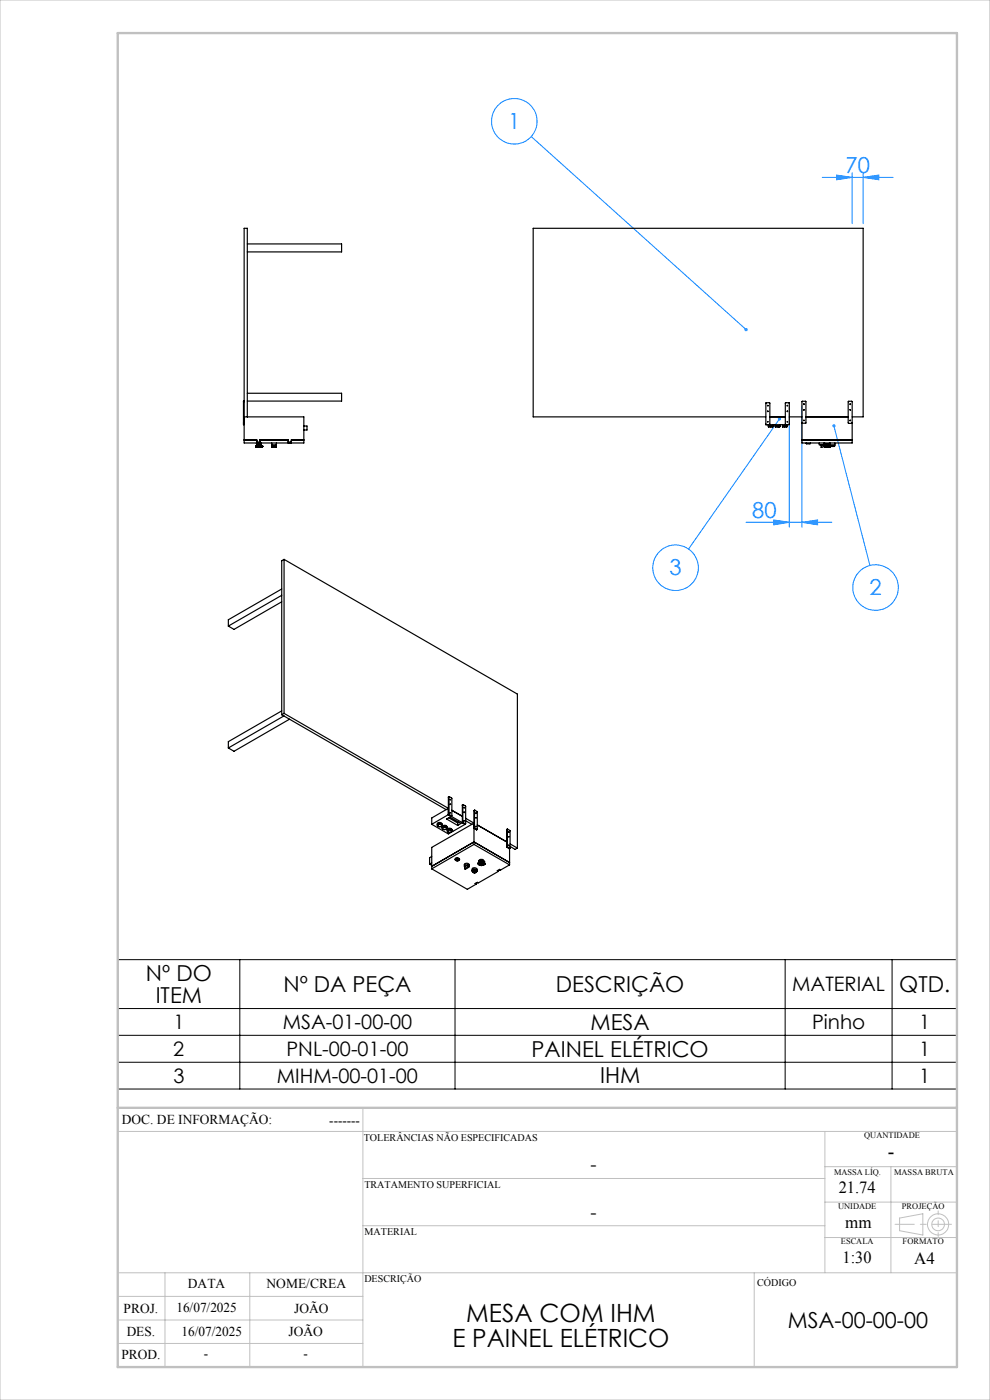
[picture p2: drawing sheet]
<svg xmlns="http://www.w3.org/2000/svg" width="210mm" height="297mm" viewBox="0 0 210 297" stroke-linecap="round" stroke-linejoin="round" font-family="sans-serif">
<g fill="none" stroke="#0080ff" stroke-width=".21">
<path d="M112.7 29l45.6 40.9M174.4 37.6h15M177.5 37.1l3.3 .5-3.3 .5zM180.8 36.7v10.7M183.1 37.6l3.3-.5v1zM183.1 36.7v10.7M165.3 88.9l-19.3 27.6M167.4 86.1v25.7M170.1 86.1v25.7M176.9 90.3l7.6 29.7M158.3 110.8h18.2M164.1 110.3l3.3 .5-3.3 .5z"/>
<path d="M170.1 110.8l3.3-.5v1z"/>
<circle cx="109.1" cy="25.7" r="4.8"/>
<circle cx="143.3" cy="120.4" r="4.8"/>
<circle cx="185.7" cy="124.6" r="4.8"/>
</g>
<g fill="none" stroke="#c0c0c0" stroke-width=".21">
<path d="M0 0h210v297h-210zM77 235v55M25 240h178M77 250h98M175 240v30M175 255h28M175 247.5h28M189 247.5v22.5M190.8 258.4l5-.9v4.5l-5-.9zM25 275h52M25 270h178M35 270v20"/>
<path d="M53 270v20M77 260h98M160 270v20M175 262.5h28M25 285h52M25 280h52"/>
<circle cx="199" cy="259.7" r="1.34"/>
<circle cx="199" cy="259.7" r="2.25"/>
</g>
<path d="M25 203.6h178.1v27.4h-178.1zM25 219.6h178.1M25 214h178.1M50.9 203.6v27.4M96.5 203.6v27.4M166.5 203.6v27.4M189.2 203.6v27.4M25 225.4h178.1" fill="none" stroke="#000" stroke-width=".21"/>
<path d="M201.8 259.7h-11.9" fill="none" stroke="#c0c0c0" stroke-width=".21" stroke-dasharray="15.2 1.3 1.3 1.3" stroke-dashoffset="11.2"/>
<path d="M199 256.9v5.4" fill="none" stroke="#c0c0c0" stroke-width=".21" stroke-dasharray="15.2 1.3 1.3 1.3" stroke-dashoffset="14.4"/>
<path d="M25 7h178v283h-178zM25 235h178" fill="none" stroke="#c0c0c0" stroke-width=".5"/>
<g fill="#0080ff">
<path d="M158 69.7a.35 .35 0 0 0 0 .5 .35 .35 0 0 0 .5 0l-.2-.3 .2 .3a.35 .35 0 0 0 0-.5 .35 .35 0 0 0-.5 0zM176.7 90.1a.34 .34 0 0 0 0 .5 .34 .34 0 0 0 .5-.2 .34 .34 0 0 0-.4-.4l.1 .3-.1-.3zM165.1 88.6a.35 .35 0 0 0 0 .5 .35 .35 0 0 0 .5 0 .35 .35 0 0 0-.1-.5l-.2 .3 .2-.3z"/>
<path d="M183.1 37.6l3.3-.5v1zM177.5 37.1l3.3 .5-3.3 .5z"/>
<path d="M170.1 110.8l3.3-.5v1zM164.1 110.3l3.3 .5-3.3 .5z"/>
</g>
<g fill="none" stroke="#000" stroke-width=".25">
<path d="M52.5 51.7h20v1.7h-20M51.6 85.1h.1M51.6 90l.2 .1M51.6 85.1v.1M51.6 89.7v.1M51.6 85.1h.2M51.6 89.8h.2M51.6 90h.2M51.6 85.2v4.5M51.6 89.8v.2M51.6 85.2h.2M51.6 89.7h.2"/>
<path d="M51.8 88.4h12.7v5.6h-12.7v-45.6h.7v40M51.8 93.3h2.7v.7M52.5 83.4h20v1.7h-20M54.3 94.8h.1M54.3 94.8h1.3M54.3 94.6h1.3M54.3 94.6h.1M54.3 94.6v.2M54.4 94.2h1M54.4 94v.2M54.4 94.2l.1 .1M54.4 94.8h.1"/>
<path d="M54.4 94.6h.1M54.4 94.6v.2M54.5 94.8h.1M54.5 94.6h.1M54.5 93.9h.6M54.5 94.6v.2M54.5 93.8h.6M54.5 94.3h.1M54.5 94.3h.8M54.5 94.4h.1M54.5 94.3v.5M54.6 94.8h.4"/>
<path d="M54.6 94.6h.4M54.6 94.8h.1M54.6 94.8h.2M54.6 94.6v.2M54.8 94.8h.1M55 94.8h.1M55 94.6h.1M55 94.6v.2M55.1 94.8h.1M55.1 94.6h.1M55.1 94.6v.2M55.1 94v-.7h6v.7"/>
<path d="M55.2 94.8h.3M55.2 94.6h.3M55.3 94.4v.2M55.3 94.3v.1h-.8M55.4 94.8h.1M55.4 94v.2M55.4 94.2l-.1 .1M55.5 94.8h.1M55.5 94.6h.1M55.5 94.6v.2M55.6 94.8h.1M55.6 94.6h.1"/>
<path d="M55.6 94.6v.2M57.6 94.4h1M57.6 94v.9h1v-.9M57.7 94.5l.1 .2M57.7 94.5h.9M57.7 94.4v.1M57.8 94.7h.1M58.6 94.5l-.1 .2h-.7M58.6 94.4v.1M61.1 93.9h.7M61.1 93.8h.7M64.5 90.4h.6v.8h-.6"/>
<path d="M64.5 93.3h-2.7v.7M162.5 90v.1M162.5 88.4h-49.4v-40h70v40h-2.3M163 90.5h.9M163 90.3h.9zM163 90.1v.4M163.2 90.1l.1-4.6h-.8v4.6h4.9v-4.7l-.8 .1 .1 4.6M163.3 88.4h3.3M163.9 90.1v.4M164.5 90.5h.9M164.5 90.3h.9zM164.5 90.1v.4"/>
<path d="M165.4 90.1v.4M166 90.5h.9M166 90.3h.9zM166 90.1v.4M166.9 90.1v.4M167 86l.1 .1zM167 87.2l.1 .1zM167.4 90v.1M167.4 88.4h2.7M170.1 89.7h.9l-.1-4.6-.8 .1v8.8h10.7v-8.8l-.8-.1-.1 4.6h.9M170.1 93.3h10.7M170.5 89.2h.1z"/>
<path d="M171 88.4h8.9M171 94.1h.9M171 94v.1M171.9 94v.1M173.8 94v.4h.4M174.2 94.4h.2M174.2 94.4v.5h.2v-.5M174.8 94.8h.1M174.8 94.6h1.3M174.8 94v.4h-.4M174.8 94.6h.1M174.8 94.6v.2"/>
<path d="M174.8 94.8h.7M174.9 94.8h.1M174.9 94.6h.1M174.9 94.6v.2M174.9 94.2h1M174.9 94.2l.1 .1M174.9 94v.2M174.9 94.8h.3M175 94.8h.1M175 94.8h.4M175 94.6h.4M175 94.6h.1"/>
<path d="M175 94.6v.2M175 94.3h.9M175 94.3v.1h.9M175 94.4v.2M175.2 94.8h.1M175.3 94.8h.1M175.4 94.8h.1M175.4 94.6h.1M175.4 94.6v.2M175.5 94.8h.6M175.5 94.8h.1M175.5 94.6h.1"/>
<path d="M175.5 94.6v.2M175.5 94.8h.4M175.5 94.6h.4M175.8 94.8h.1M175.9 94.3l-.1 .3M175.9 94.8h.1M175.9 94.6h.1M175.9 94.2v.1M175.9 94v.2M175.9 94.6v.2M176 94.6h.1M176 94.8h.1"/>
<path d="M176 94.6v.2M176 94.8h-.2M176.1 94.8h.1M176.1 94v.4h1M176.1 94.6v.2M176.1 94.5a.59 .59 0 0 0 .9 .2l.1-.2M176.1 94.5h1M176.1 94.4v.1M177.1 94v.5M60.3 118.7v32.6M60.3 118.7l49.4 28.5v32.7M60.3 118.7l-.5 .3v32.6"/>
<path d="M59.8 125l-11.4 6.5v1.3M59.8 126.3l-11.4 6.5M59.8 127.7l-10.2 5.8-1.2-.7M59.8 151.6l34.9 20.2M59.8 150.8l-11.4 6.5v1.4M60.3 151.3l34.8 20.2-3.5 2v1.4M60.3 151.3l-.5 .3M60.3 151.9l-11.9 6.8M61.4 152.6l-11.8 6.8-1.2-.7M91.6 174.9l3.5 2 3.6-2M92.8 175.1l.3 .3 .5-.1 .1-.2M92.8 175.1h.1"/>
<path d="M92.8 175.1v-.3a.54 .54 0 0 1 .9 0v.3M92.8 175.1a.54 .54 0 0 1 .9 0M92.8 175a.47 .47 0 0 1 .5-.2 .47 .47 0 0 1 .4 .4 .48 .48 0 0 1-.5 .2 .48 .48 0 0 1-.4-.4zM92.9 174.8l-.1 .1a.54 .54 0 0 1 .9 0 .55 .55 0 0 0-.8-.1zM93.8 175.7l.4 .3h.3l.3-.3M93.8 175.7v-.4a.59 .59 0 0 1 1 .1v.3M93.8 175.7a.57 .57 0 0 1 1 0M93.8 175.4v.1a.57 .57 0 0 1 1 0 .61 .61 0 0 0-1-.1zM93.9 175.5a.4 .4 0 0 1 .6-.1 .4 .4 0 0 1 .2 .5 .4 .4 0 0 1-.6 .1 .4 .4 0 0 1-.2-.5zM94.7 173.7l.7-.3 2.4 1.3-.7 .4zM94.8 175.7h.1M94.9 176.3l.3 .3h.5l.1-.3"/>
<path d="M94.9 176.3h.1M94.9 176.3v-.3a.54 .54 0 0 1 .9 0v.3M94.9 176.3a.54 .54 0 0 1 .9 0M94.9 176v.1a.54 .54 0 0 1 .9 0 .61 .61 0 0 0-.9-.1zM95 176.2a.41 .41 0 0 1 .5-.2 .41 .41 0 0 1 .2 .5 .41 .41 0 0 1-.5 .1 .41 .41 0 0 1-.2-.4zM95.1 172.8l-3.5 2.1M95.1 172.8l3.6 2.1M95.1 169.1v3.7M95.2 173.5l1.9 1.1M95.2 172.9l.4 .2M95.2 172.7l-.1 .1 .1 .1M95.2 172.7l.1 .1"/>
<path d="M95.2 169l.6 .4v3.7M95.2 169l-.1 .1M95.2 169v3.7M95.3 172.8l-.1 .1M95.3 172.8l.5 .3M95.5 170.6l.1 .1zM95.5 172.4l.1 .1zM95.5 169.6l.1 .1zM95.8 173.1h-.2M95.8 176.3h.1M95.8 171.9l2.3 1.3M97.1 174.6v.5"/>
<path d="M97.3 174.4l-.2 .2M98.1 174.4v.2M98.1 170.8v3.6M98.1 174.6l.5 .2M98.2 174.4v.1M98.2 174.4v-3.7l.6 .4v3.7l-.6-.3M98.2 170.7l-.1 .1M98.2 174.4h-.1M98.2 174.5l-.1 .1M98.4 171.3l.1 .1zM98.6 174.8h.1M98.7 174.8v.1"/>
<path d="M98.7 174.8h-.1M98.8 173.6l1.7 1-8.9 5.2v4.5M98.8 174.1l1.3 .8M100.5 179.1l-8.9 5.2M100.5 172v7.1M100.5 179.1l7.6 4.4M100.6 175.8l.5 .2M100.6 175.6v.2M100.6 175.6l.1 .1M100.6 171.9v3.7M100.6 171.9l-.1 .1M100.7 171.9l-.2 .1"/>
<path d="M100.7 171.9h-.1M100.7 171.9l.5 .3v3.8M100.7 175.7l-.1 .1M100.7 175.7l.5 .3M100.9 172.5l.1 .1zM100.9 173.5l.1 .1zM101.2 176h-.1M101.2 175l6.3 3.6M107.5 179.7l.1 .1M107.5 176v3.7M107.6 179.8l.4 .3M107.6 179.6l.1 .1"/>
<path d="M107.6 179.6l-.1 .1M107.6 175.9v3.7M107.6 175.9l-.1 .1M107.7 175.9h-.1M107.7 175.9l.5 .3v3.8l-.5-.3M107.7 179.7l-.1 .1M107.8 177.5l.1 .1zM107.9 179.3v.1zM108.2 180l-.2 .1M108.2 179l1.5 .9M108.2 179.6l1.1 .6 .4-.3M91.1 183.3l.5 .3"/>
<path d="M91.6 184.3l7.5 4.4 1.9-1.1M91.6 183.1l-.5 .2M91.6 181.7l-.5 .3v1.3M96.6 182.3a.47 .47 0 0 1 .4-.3 .47 .47 0 0 1 .5 .3M96.6 182.3a.49 .49 0 0 1 .5-.2 .49 .49 0 0 1 .3 .4 .52 .52 0 0 1-.8-.2zM96.7 182.3a.29 .29 0 0 1 .4-.2 .29 .29 0 0 1 .1 .5 .29 .29 0 0 1-.3 0 .29 .29 0 0 1-.2-.3zM96.8 182.4v.1M96.8 182.5h.1M96.8 182.3h.1a.19 .19 0 0 1 .3 0 .19 .19 0 0 1 0 .3 .19 .19 0 0 1-.3 0l-.1-.1zM96.9 182.5h.1M97.2 182.3l-.4 .2M97.2 182.3h.1"/>
<path d="M97.2 182.3l-.3 .2M97.3 182.4l-.4 .1M98.5 183.8v-.4a.57 .57 0 0 1 .5-.3 .57 .57 0 0 1 .5 .3v.4M98.6 183.9v.4M99.3 183.5l.1 .1M99.3 183.5a.4 .4 0 0 0-.5-.1 .4 .4 0 0 0-.2 .5M99.3 183.9l-.7 .4M99.3 183.9l.1 .1M99.3 183.5v.4M99.3 183.5l-.7 .4M99.4 183.6v.3M99.4 184l-.7 .4-.1-.1"/>
<path d="M99.4 183.6v.4M100.2 184.9a.52 .52 0 0 0 .5 .3 .52 .52 0 0 0 .4-.3M100.2 184.7a.5 .5 0 0 1 .5-.3 .5 .5 0 0 1 .4 .5M100.2 184.8a.49 .49 0 0 1 .5-.4 .49 .49 0 0 1 .4 .4M100.2 184.9a.54 .54 0 0 1 .9 0M100.7 184.9v.1M100.8 187.4l.2 .2M100.9 184.9a.25 .25 0 0 0-.3-.1 .25 .25 0 0 0-.2 .2l.4 .1 .2-.1-.1-.1M100.9 184.9h.1M100.9 184.9l-.2 .1M101 187.5v.1M101.2 184.7v-.3a.57 .57 0 0 0-.5-.3 .57 .57 0 0 0-.5 .3v.5"/>
<path d="M101.4 187.3l-.5 .2-.1-.1M101.5 183.3h.1M101.5 183.1h.1M101.5 183.3v.1M101.5 183.1v.1M101.5 183.4l.5 .2 .4-.1M101.5 183.4h.1M101.5 183.1v.2M101.5 182.9v.2M101.5 183.1a.7 .7 0 0 1 1.2 .2 .72 .72 0 0 1-1.2-.1zM101.5 183v.1M101.5 183h.1"/>
<path d="M101.5 182.9h.1M101.6 182.9h.1M101.6 182.9h-.1M101.6 182.9l-.1 .2M101.6 182.9v.1M101.6 182.8a.54 .54 0 0 1 .4-.5 .54 .54 0 0 1 .6 .2v.3M101.6 183.2h.1M101.6 182.8a.5 .5 0 0 1 .5-.3 .5 .5 0 0 1 .5 .3M101.7 182.8a.49 .49 0 0 1 .8 0M101.7 183.4l.1 .1h.6M101.7 183.4h.1M101.7 183.4h.3"/>
<path d="M101.8 183.3h.1M101.8 183.2v.1M101.8 182.8h.6M101.9 182.9h.1M101.9 182.7h.4M101.9 182.9l.2 .1M101.9 182.9v.1M101.9 183l-.3 .2M101.9 183l-.3 .2 .2 .1M102 183.4h.3M102 183.4h.1M102 182.7l-.4 .2"/>
<path d="M102 182.7h.1M102 182.8l-.4 .1M102 182.8h.1M102 182.7v.1M102.1 182.8h.1M102.1 182.7h.1M102.1 182.7l-.1 .1M102.1 182.7v.1M102.1 182.7l.4 .1M102.1 182.8l.4 .1M102.1 183l-.3 .3M102.1 183h.1"/>
<path d="M102.2 183.1l.2 .2M102.2 183.1h.1M102.3 183l.3 .2M102.3 183l.4 .3M102.3 183h.1M102.3 183l-.1 .1M102.3 183.4h.1M102.3 183.4l.1 .1M102.4 183.3h.1M102.4 183.3h.3M102.4 183.5h.1M102.4 183.2v.1"/>
<path d="M102.5 183.5h.1M102.5 182.8h.1M102.5 182.9h.1M102.5 182.8v.1M102.6 182.9h.1M102.6 182.8h.1M102.6 182.8v.1M102.6 183.2h.1M102.6 182.8v.2M102.6 182.9l.2 .2M102.6 183h.1M102.6 182.9v.1"/>
<path d="M102.7 183.3h.1M102.7 183l.1 .1M102.7 182.9l.1 .2M102.7 182.9v.1M102.8 183.3l-.3 .2M102.8 183.1h.1M102.8 183.1v.1M102.8 183.2h.1M102.8 183.2v.1M102.8 183.3h.1M105.7 184.9l-4.2 2.4-.3-.1-.4 .2M105.7 184.7v.2"/>
<path d="M106.1 184.5l-.5 .2M108 180.1l.1 3.4M108.1 183l-7.6-4.4-8.9 5.2M108.1 183.5l-1.9 1.1-.2-.2-.5 .3 .2 .2"/>
<circle cx="162.8" cy="86.1" r=".06"/>
<circle cx="162.8" cy="87.3" r=".06"/>
<circle cx="162.9" cy="89.5" r=".07"/>
<circle cx="167" cy="89.5" r=".07"/>
<circle cx="170.6" cy="85.8" r=".07"/>
<circle cx="170.6" cy="87" r=".07"/>
<circle cx="180.3" cy="89.2" r=".06"/>
<circle cx="180.4" cy="85.8" r=".07"/>
<circle cx="180.4" cy="87" r=".07"/>
<circle cx="98.5" cy="172.3" r=".07"/>
<circle cx="98.5" cy="174.2" r=".06"/>
<circle cx="101" cy="175.4" r=".06"/>
<circle cx="107.9" cy="176.6" r=".06"/>
</g>
<g font-size="5.3">
<text x="98.9" y="280.6">MESA COM IHM</text>
<text x="96" y="285.7">E PAINEL ELÉTRICO</text>
</g>
<g font-size="4.7" fill="#0080ff">
<text x="107.8" y="27.3">1</text>
<text x="179.4" y="36.6">70</text>
<text x="159.6" y="109.8">80</text>
<text x="142" y="122.1">3</text>
<text x="184.4" y="126.3">2</text>
</g>
<g font-size="4.7">
<text x="30.9" y="208.2">Nº DO</text>
<text x="33" y="212.7">ITEM</text>
<text x="60.1" y="210.4">Nº DA PEÇA</text>
<text x="117.9" y="210.4">DESCRIÇÃO</text>
<text x="190.8" y="210.4">QTD.</text>
<text x="125.3" y="218.5">MESA</text>
<text x="112.8" y="224.1">PAINEL ELÉTRICO</text>
<text x="127.3" y="229.8">IHM</text>
<text x="167.1" y="281.7">MSA-00-00-00</text>
</g>
<text font-size="4.3" x="188.3" y="245.8">-</text>
<g font-size="4.2">
<text x="168.1" y="210.3">MATERIAL</text>
<text x="36.8" y="218.3">1</text>
<text x="60" y="218.3">MSA-01-00-00</text>
<text x="172.3" y="218.3">Pinho</text>
<text x="195" y="218.3">1</text>
<text x="36.8" y="224">2</text>
<text x="60.8" y="224">PNL-00-01-00</text>
<text x="195" y="224">1</text>
<text x="36.8" y="229.7">3</text>
<text x="58.7" y="229.7">MIHM-00-01-00</text>
<text x="195" y="229.7">1</text>
</g>
<g font-size="4">
<text x="125.2" y="248.4">-</text>
<text x="125.2" y="258.6">-</text>
</g>
<g font-size="3.6">
<text x="177.9" y="253.1">21.74</text>
<text x="179.3" y="260.6">mm</text>
<text x="178.7" y="267.9">1:30</text>
<text x="193.9" y="268.1">A4</text>
</g>
<g font-size="2.9">
<text x="25.9" y="238.4">DOC. DE INFORMAÇÃO:</text>
<text x="69.8" y="238.6">-------</text>
<text x="39.9" y="273.2">DATA</text>
<text x="56.5" y="273.2">NOME/CREA</text>
<text x="26.2" y="278.6">PROJ.</text>
<text x="37.4" y="278.2">16/07/2025</text>
<text x="62.4" y="278.6">JOÃO</text>
<text x="26.9" y="283.4">DES.</text>
<text x="38.5" y="283.4">16/07/2025</text>
<text x="61.2" y="283.4">JOÃO</text>
<text x="25.7" y="288.3">PROD.</text>
<text x="43.3" y="288">-</text>
<text x="64.4" y="288">-</text>
</g>
<g font-size="2.2">
<text x="77.2" y="242.1">TOLERÂNCIAS NÃO ESPECIFICADAS</text>
<text x="77.3" y="251.9">TRATAMENTO SUPERFICIAL</text>
<text x="77.3" y="261.9">MATERIAL</text>
<text x="77.3" y="272.1">DESCRIÇÃO</text>
<text x="160.6" y="272.8">CÓDIGO</text>
</g>
<g font-size="1.8">
<text x="183.3" y="241.4">QUANTIDADE</text>
<text x="176.9" y="249.2">MASSA LÍQ.</text>
<text x="189.7" y="249.2">MASSA BRUTA</text>
<text x="177.8" y="256.5">UNIDADE</text>
<text x="191.3" y="256.5">PROJEÇÃO</text>
<text x="178.4" y="264">ESCALA</text>
<text x="191.5" y="264">FORMATO</text>
</g>
</svg>
